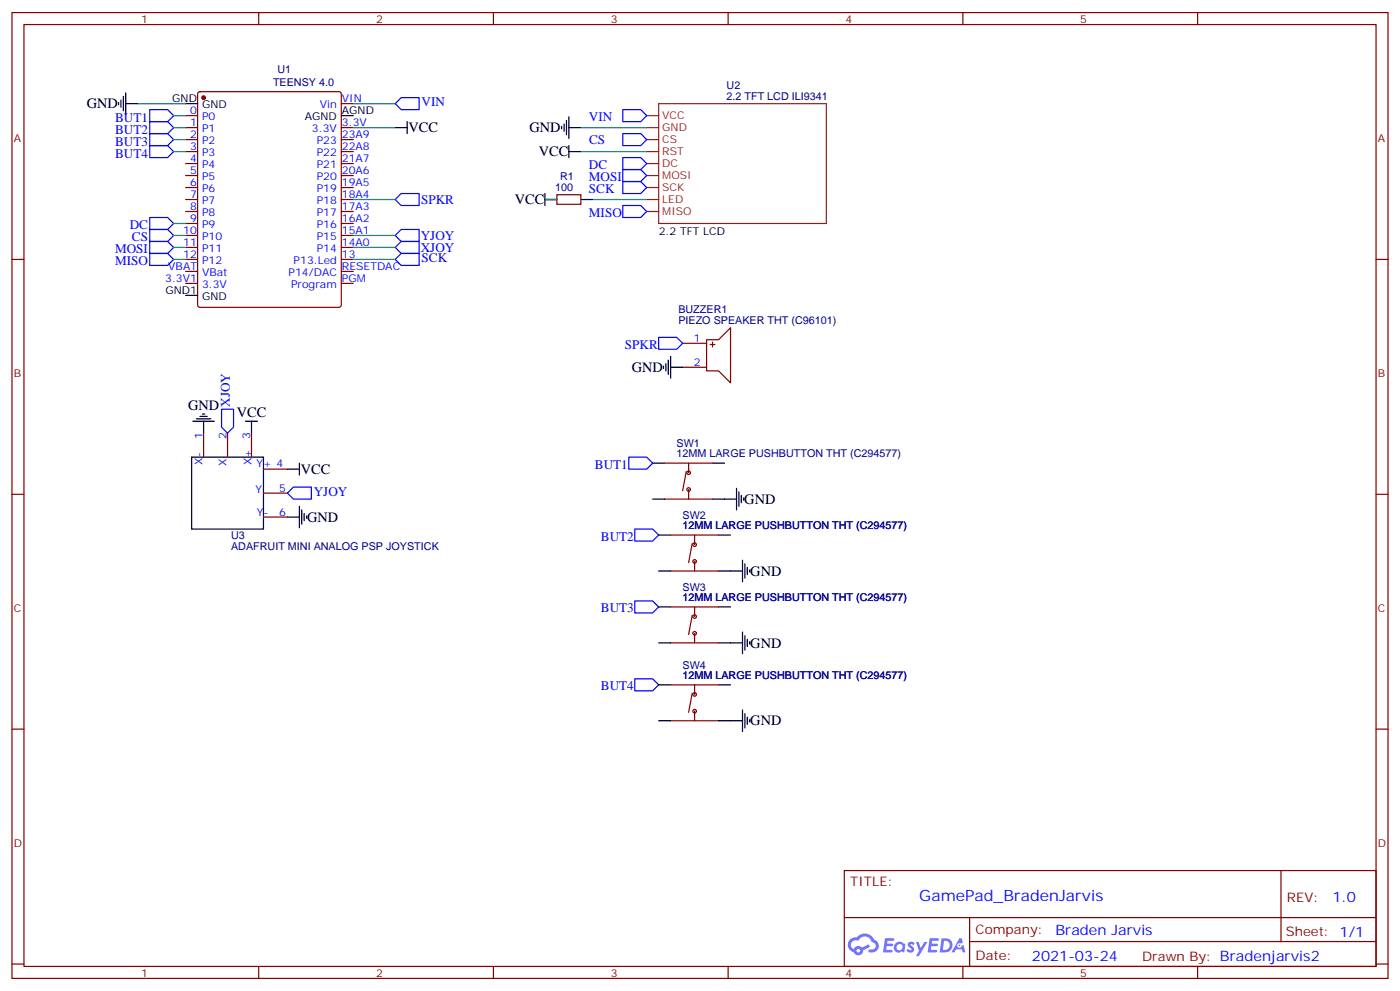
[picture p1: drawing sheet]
<svg xmlns="http://www.w3.org/2000/svg" width="412mm" height="292mm" viewBox="0 0 412 292" stroke-linecap="round" stroke-linejoin="round" font-family="sans-serif">
<g fill="none" stroke="#870000" stroke-width=".35">
<path d="M3.5 3.7h405.4v284.3h-405.4zM7.1 7.2h398.2v277.3h-398.2zM76.2 3.7v3.5M145.3 3.7v3.5M214.5 3.7v3.5M283.6 3.7v3.5M352.8 3.7v3.5M3.5 76.4h3.6M405.3 76.4h3.6M3.5 145.5h3.6M405.3 145.5h3.6M3.5 214.7h3.6"/>
<path d="M405.3 214.7h3.6M248.7 256.3h156.6v28.2h-156.6zM377.3 256.3v20.9M248.7 270.1h156.5M285.6 277.2h119.6M285.6 270.1v14.2M3.5 283.8h3.6M76.2 284.5v3.5M145.3 284.5v3.5M214.5 284.5v3.5M283.6 284.5v3.5M352.8 284.5v3.5"/>
<path d="M405.3 283.8h3.6"/>
</g>
<g fill="#5487ff">
<path d="M267.7 277.5a1.22 1.22 0 0 1 1.7 .2l-.4 .6a.47 .47 0 0 0-.3-.4 .47 .47 0 0 0-.5 .2l.1 .2a1.14 1.14 0 0 1 .8 1.8 1.14 1.14 0 0 1-1.9 0l-.2-.2 .5-.6 .7 .5a.29 .29 0 0 0 .3-.3 .29 .29 0 0 0-.2-.3 1.04 1.04 0 0 1-.6-1.7z"/>
<path d="M260.7 276.2h2.4l.3 .2-.2 .5-1.8 .1-.1 .8h1.5l.3 .4-.3 .4h-1.6l-.2 1.1h1.7l.2 .3-.2 .3-2.6 .1z"/>
<path d="M273.8 276.2h2.4l.3 .2-.1 .5-1.8 .1-.2 .8h1.6l.3 .4-.4 .4-1.6-.1-.1 1.1 1.7 .1 .2 .3-.2 .3-2.6 .1z"/>
<path d="M282.6 276.2h.7l.3 1.3-.6 .3a.69 .69 0 0 0-1 .3 .69 .69 0 0 0 .4 .9 .69 .69 0 0 0 .9-.6l.5-.2 .6 2.2h-.8l-.2-.9h-1.8l-.5 .9h-.8z"/>
<path d="M269.8 277.3h.8l.6 1.8 1.1-1.8h.9l-2.6 4.2h-.8l.9-1.5z"/>
<path d="M277.4 276.2l-.6 4.2h1.3a2.11 2.11 0 0 0 2.5-2.1 2.11 2.11 0 0 0-2.5-2.1zM278.1 277a1.39 1.39 0 0 1 1.7 1.4 1.39 1.39 0 0 1-1.8 1.2h-.3z"/>
<path d="M263.7 277.8a1.54 1.54 0 0 0-.1 2.2 1.54 1.54 0 0 0 2.2 .1l.6 .3 .3-2.3-.2-.3h-.4a1.49 1.49 0 0 0-2.4 0zM264 278.8a.94 .94 0 0 1 1.8 0 .94 .94 0 0 1-1.8 0z"/>
<path d="M250.4 276.6a2.18 2.18 0 0 0 1.1 3.7 1.44 1.44 0 0 0 1.6 .9 1.44 1.44 0 0 0 1.2-1.4l2-1.1-.5-.7-1.9 1a1.47 1.47 0 0 0-2.4 .4 1.39 1.39 0 0 1-.7-1.9 1.39 1.39 0 0 1 2-.5 2.12 2.12 0 0 1 2.2-1.3 2.12 2.12 0 0 1 1.9 1.7 1.14 1.14 0 0 1 1.1 1.4 1.14 1.14 0 0 1-1.7 .7 .43 .43 0 0 0-.5 .4 .43 .43 0 0 0 .4 .5 1.98 1.98 0 0 0 2.5-1.2 1.98 1.98 0 0 0-1.2-2.6 3.1 3.1 0 0 0-5.3-.6l-.9 .1zM252.3 279.9a.55 .55 0 0 1 1.1 0 .55 .55 0 0 1-1.1 0z"/>
<circle cx="282.6" cy="278.3" r=".26"/>
</g>
<g fill="none" stroke="#870000" stroke-width=".35">
<path d="M54.7 34h3.5M54.7 37.6h3.5M58.4 27.2l.5-.2h40.9l.7 .4v62.4l-.4 .6-41.2 .1-.6-.5-.1-62.3zM100.5 37.6h3.6M100.5 30.5h3.6M54.7 41.1h3.5M54.7 44.6h3.5M54.7 48.2h3.5M54.7 51.7h3.5M54.7 55.2h3.5M54.7 58.7h3.5M100.5 41.1h3.6"/>
<path d="M100.5 44.6h3.6M100.5 48.2h3.6M100.5 51.7h3.6M100.5 55.2h3.6M100.5 58.7h3.6M164 57.3h7.1v2.8h-7.1zM54.7 62.3h3.5M54.7 65.8h3.5M54.7 69.3h3.5M54.7 72.8h3.5M54.7 76.4h3.5M54.7 79.9h3.5"/>
<path d="M100.5 62.3h3.6M100.5 65.8h3.6M100.5 69.3h3.6M100.5 72.8h3.6M100.5 76.4h3.6M100.5 79.9h3.6M54.7 83.4h3.5M100.5 83.4h3.6M201.1 101.1h7M201.1 108.1h7M208.1 100h3.6l3.5-3.5v16.2l-3.5-3.5h-3.6zM209.2 101.4h1.4"/>
<path d="M209.9 100.7v1.4M60 127.5v7.1M67 127.5v7.1M74.1 127.5v7.1M77.6 138.1h7.1M195.8 136.3h14.1M202.1 138.8l-1 5.7M202.8 136.3v2.9M77.6 145.2h7.1M77.6 152.2h7.1M195.8 146.9h14.1M197.6 157.5h14.1"/>
<path d="M202.8 144.1v2.8M203.9 160l-1.1 5.6M204.6 157.5v2.8M197.6 168.1h14.1M197.6 178.7h14.1M204.6 165.3v2.8M204.6 178.7v2.8M197.6 189.3h14.1M203.9 181.2l-1.1 5.6M204.6 186.4v2.9M197.6 201.6h14.1M197.6 212.2h14.1"/>
<path d="M203.9 204.1l-1.1 5.6M204.6 201.6v2.8M204.6 209.4v2.8"/>
<circle cx="202.8" cy="139.2" r=".53"/>
<circle cx="202.8" cy="144.1" r=".53"/>
<circle cx="204.6" cy="165.3" r=".53"/>
<circle cx="204.6" cy="160.3" r=".53"/>
<circle cx="204.6" cy="181.5" r=".53"/>
<circle cx="204.6" cy="186.4" r=".53"/>
<circle cx="204.6" cy="209.4" r=".53"/>
<circle cx="204.6" cy="204.4" r=".53"/>
</g>
<circle cx="60" cy="28.8" r=".53" fill="#870000" stroke="#870000" stroke-width=".35"/>
<g fill="none" stroke="#000" stroke-width=".35">
<path d="M34.9 30.2v.7M35.6 29.5v2.1M36.3 28.4v4.2M37 30.5h3.6M37 27.3v6.4M54.7 30.5h3.5M100.5 34h3.6M116.4 37.6h3.5M119.9 35.8v3.5M165.5 37.2v.7M166.2 36.5v2.1M166.9 35.5v4.2"/>
<path d="M167.6 37.6h3.5M167.6 34.4v6.3M160.5 58.7h3.5M160.5 57v3.5M167.6 42.9v3.5M167.6 44.6h3.5M171.1 58.7h3.5M54.7 87h3.5M195.4 107.8v.7M196.1 107.1v2.1M196.8 106v4.2M197.6 108.1h3.5"/>
<path d="M197.6 105v6.3M56.4 134.6h21.2v21.2h-21.2zM56.8 124h6.3M57.9 123.3h4.2M58.9 122.6h2.1M59.6 121.9h.7M60 124v3.5M72.3 124h3.5M74.1 124v3.5M84.7 138.1h3.5M88.2 136.3v3.6M192.3 136.3h3.5"/>
<path d="M209.9 136.3h3.5M84.7 152.2h3.5M88.2 149v6.4M88.9 150.1v4.2M89.6 151.2v2.1M90.3 151.9v.7M192.3 146.9h3.5M194 157.5h3.6M209.9 146.9h7.1M211.7 157.5h3.5M217 143.8v6.3M217.7 144.8v4.2"/>
<path d="M218.4 145.9v2.1M219.1 146.6v.7M194 168.1h3.6M194 178.7h3.6M211.7 168.1h7M211.7 178.7h3.5M218.7 164.9v6.4M219.4 166v4.2M220.1 167v2.2M220.8 167.7v.8M194 189.3h3.6M211.7 189.3h7"/>
<path d="M218.7 186.1v6.3M219.4 187.1v4.3M220.1 188.2v2.1M220.8 188.9v.7M194 212.2h3.6M194 201.6h3.6M211.7 212.2h7M211.7 201.6h3.5M218.7 209v6.4M219.4 210.1v4.2M220.1 211.1v2.2M220.8 211.8v.7"/>
</g>
<path d="M190.5 37.6h3.5M190.5 34h3.5M194 30.5h49.4v35.3h-49.4zM190.5 58.7h3.5M190.5 55.2h3.5M190.5 51.7h3.5M190.5 48.2h3.5M190.5 44.6h3.5M190.5 41.1h3.5M190.5 62.3h3.5" fill="none" stroke="#8c2424" stroke-width=".35"/>
<g fill="none" stroke="#00f" stroke-width=".35">
<path d="M44.1 32.3h5.3l1.8 1.7-1.8 1.8h-5.3zM44.1 35.8h5.3l1.8 1.8-1.8 1.7h-5.3zM44.1 39.3h5.3l1.8 1.8-1.8 1.8h-5.3zM118.2 28.8h5.3v3.5h-5.3l-1.8-1.8zM183.4 32.3h5.3l1.8 1.7-1.8 1.8h-5.3zM183.4 39.3h5.3l1.8 1.8-1.8 1.8h-5.3zM44.1 42.9h5.3l1.8 1.7-1.8 1.8h-5.3zM116.4 58.7l1.8-1.7h5.3v3.5h-5.3zM183.4 46.4h5.3l1.8 1.8-1.8 1.7h-5.3zM183.4 49.9h5.3l1.8 1.8-1.8 1.7h-5.3zM183.4 53.4h5.3l1.8 1.8-1.8 1.8h-5.3zM44.1 64h5.3l1.8 1.8-1.8 1.8h-5.3z"/>
<path d="M44.1 67.6h5.3l1.8 1.7-1.8 1.8h-5.3zM44.1 71.1h5.3l1.8 1.7-1.8 1.8h-5.3zM44.1 74.6h5.3l1.8 1.8-1.8 1.7h-5.3zM116.4 69.3l1.8-1.7h5.3v3.5h-5.3zM116.4 72.8l1.8-1.7h5.3v3.5h-5.3zM116.4 76.4l1.8-1.8h5.3v3.5h-5.3zM183.4 60.5h5.3l1.8 1.8-1.8 1.7h-5.3zM194 99.3h5.3l1.8 1.8-1.8 1.7h-5.3zM65.3 120.5h3.5v5.3l-1.8 1.7-1.7-1.7zM185.2 134.6h5.3l1.8 1.7-1.8 1.8h-5.3zM84.7 145.2l1.7-1.8h5.3v3.5h-5.3zM187 155.8h5.3l1.7 1.7-1.7 1.8h-5.3z"/>
<path d="M187 176.9h5.3l1.7 1.8-1.7 1.7h-5.3zM187 199.8h5.3l1.7 1.8-1.7 1.8h-5.3z"/>
</g>
<g fill="none" stroke="#008700" stroke-width=".35">
<path d="M40.6 30.5h14.1M51.2 34h3.5M51.2 37.6h3.5M104.1 30.5h12.3M104.1 37.6h12.3M171.1 37.6h19.4M51.2 41.1h3.5M51.2 44.6h3.5M104.1 58.7h12.3M160.5 58.7h3.5M171.1 44.6h19.4M174.6 58.7h15.9"/>
<path d="M51.2 65.8h3.5M51.2 69.3h3.5M51.2 72.8h3.5M51.2 76.4h3.5M104.1 69.3h12.3M104.1 72.8h12.3M104.1 76.4h12.3"/>
</g>
<text font-size="4.6" fill="#00f" x="270.8" y="265.3">GamePad_BradenJarvis</text>
<g font-size="4.2">
<text x="25.6" y="31.9">GND</text>
<text x="120.3" y="39">VCC</text>
<text x="156" y="39">GND</text>
<text x="158.7" y="46">VCC</text>
<text x="151.6" y="60.1">VCC</text>
<text x="186.1" y="109.5">GND</text>
<text x="55.4" y="120.7">GND</text>
<text x="69.8" y="122.8">VCC</text>
<text x="88.6" y="139.5">VCC</text>
<text x="219.3" y="148.3">GND</text>
<text x="90.5" y="153.6">GND</text>
<text x="221" y="169.5">GND</text>
<text x="221" y="190.6">GND</text>
<text x="221" y="213.6">GND</text>
</g>
<g font-size="4.2" fill="#00f">
<text x="392.5" y="265.6">1.0</text>
<text x="310.9" y="275.1">Braden Jarvis</text>
<text x="304" y="282.9">2021-03-24</text>
</g>
<g font-size="3.9" fill="#00f">
<text x="33.9" y="35.8">BUT1</text>
<text x="124.2" y="31.2">VIN</text>
<text x="173.5" y="35.7">VIN</text>
<text x="33.9" y="39.3">BUT2</text>
<text x="33.9" y="42.9">BUT3</text>
<text x="33.9" y="46.4">BUT4</text>
<text x="173.5" y="42.3">CS</text>
<text x="173.5" y="49.8">DC</text>
<text x="173.5" y="53.3">MOSI</text>
<text x="173.5" y="56.8">SCK</text>
<text x="124" y="60">SPKR</text>
<text x="173.5" y="63.9">MISO</text>
<text x="38.2" y="67.6">DC</text>
<text x="38.9" y="71.1">CS</text>
<text x="124" y="70.6">YJOY</text>
<text x="33.9" y="74.6">MOSI</text>
<text x="124" y="74.1">XJOY</text>
<text x="124.2" y="77.1">SCK</text>
<text x="33.9" y="78.1">MISO</text>
<text x="184.1" y="102.7">SPKR</text>
<text x="67.7" y="119.8" transform="rotate(-90 67.7 119.8)">XJOY</text>
<text x="175.2" y="138">BUT1</text>
<text x="92.4" y="145.9">YJOY</text>
<text x="177" y="159.1">BUT2</text>
<text x="177" y="180.3">BUT3</text>
<text x="177" y="203.2">BUT4</text>
</g>
<g font-size="3.9" fill="#800">
<text x="250.5" y="260.9">TITLE:</text>
<text x="379.1" y="265.6">REV:</text>
<text x="287.4" y="275.1">Company:</text>
<text x="378.7" y="275.7">Sheet: 1/1</text>
<text x="287.4" y="282.8">Date:</text>
<text x="336.4" y="282.8">Drawn By: Bradenjarvis2</text>
</g>
<g font-size="3.2" fill="#800">
<text x="41.6" y="6.7">1</text>
<text x="110.8" y="6.7">2</text>
<text x="179.9" y="6.7">3</text>
<text x="249.1" y="6.7">4</text>
<text x="318.2" y="6.7">5</text>
<text x="4.1" y="41.8">A</text>
<text x="405.9" y="41.8">A</text>
<text x="4.1" y="110.9">B</text>
<text x="405.9" y="110.9">B</text>
<text x="4.1" y="180.1">C</text>
<text x="405.9" y="180.1">C</text>
<text x="4.1" y="249.2">D</text>
<text x="405.9" y="249.2">D</text>
<text x="41.6" y="287.5">1</text>
<text x="110.8" y="287.5">2</text>
<text x="179.9" y="287.5">3</text>
<text x="249.1" y="287.5">4</text>
<text x="318.2" y="287.5">5</text>
</g>
<g font-size="3.2" fill="#000080">
<text x="81.7" y="21.4">U1</text>
<text x="80.4" y="25.2">TEENSY 4.0</text>
<text x="214" y="29.5">2.2 TFT LCD ILI9341</text>
<text x="214" y="26.1">U2</text>
<text x="165" y="52.9">R1</text>
<text x="163.6" y="56.3">100</text>
<text x="199.8" y="95.4">PIEZO SPEAKER THT (C96101)</text>
<text x="199.8" y="92">BUZZER1</text>
<text x="199.3" y="131.6">SW1</text>
<text x="199.3" y="134.6">12MM LARGE PUSHBUTTON THT (C294577)</text>
<text x="201" y="155.8">12MM LARGE PUSHBUTTON THT (C294577)</text>
<text x="201" y="152.8">SW2</text>
<text x="68.1" y="161.9">ADAFRUIT MINI ANALOG PSP JOYSTICK</text>
<text x="68.1" y="158.5">U3</text>
<text x="201" y="174">SW3</text>
<text x="201" y="176.9">12MM LARGE PUSHBUTTON THT (C294577)</text>
<text x="201" y="196.9">SW4</text>
<text x="201" y="199.8">12MM LARGE PUSHBUTTON THT (C294577)</text>
</g>
<g font-size="3.2">
<text x="50.8" y="30.2">GND</text>
<text x="59.5" y="31.9">GND</text>
<text x="89.8" y="35.5">AGND</text>
<text x="100.7" y="33.7">AGND</text>
<text x="194" y="69.3">2.2 TFT LCD</text>
<text x="48.7" y="86.6">GND1</text>
<text x="59.5" y="88.4">GND</text>
</g>
<g font-size="3.2" fill="#00f">
<text x="56" y="33.7">0</text>
<text x="59.5" y="35.5">P0</text>
<text x="94.2" y="31.9">Vin</text>
<text x="100.7" y="30.2">VIN</text>
<text x="56" y="37.2">1</text>
<text x="56" y="40.7">2</text>
<text x="59.5" y="39">P1</text>
<text x="91.9" y="39">3.3V</text>
<text x="100.7" y="40.7">23A9</text>
<text x="100.7" y="37.2">3.3V</text>
<text x="56" y="44.3">3</text>
<text x="56" y="47.8">4</text>
<text x="59.5" y="42.5">P2</text>
<text x="59.5" y="46">P3</text>
<text x="93.3" y="46">P22</text>
<text x="93.3" y="42.5">P23</text>
<text x="100.7" y="47.8">21A7</text>
<text x="100.7" y="44.3">22A8</text>
<text x="56" y="51.3">5</text>
<text x="59.5" y="49.6">P4</text>
<text x="59.5" y="53.1">P5</text>
<text x="93.3" y="53.1">P20</text>
<text x="93.3" y="49.6">P21</text>
<text x="100.7" y="51.3">20A6</text>
<text x="56" y="54.9">6</text>
<text x="56" y="58.4">7</text>
<text x="59.5" y="56.6">P6</text>
<text x="93.3" y="56.6">P19</text>
<text x="100.7" y="58.4">18A4</text>
<text x="100.7" y="54.9">19A5</text>
<text x="56" y="61.9">8</text>
<text x="56" y="65.4">9</text>
<text x="59.5" y="60.1">P7</text>
<text x="59.5" y="63.7">P8</text>
<text x="93.3" y="63.7">P17</text>
<text x="93.3" y="60.1">P18</text>
<text x="100.7" y="65.4">16A2</text>
<text x="100.7" y="61.9">17A3</text>
<text x="54" y="69">10</text>
<text x="59.5" y="67.2">P9</text>
<text x="59.5" y="70.7">P10</text>
<text x="93.3" y="70.7">P15</text>
<text x="93.3" y="67.2">P16</text>
<text x="100.7" y="69">15A1</text>
<text x="54" y="72.5">11</text>
<text x="54" y="76">12</text>
<text x="59.5" y="74.3">P11</text>
<text x="59.5" y="77.8">P12</text>
<text x="86.5" y="77.8">P13.Led</text>
<text x="93.3" y="74.3">P14</text>
<text x="100.7" y="76">13</text>
<text x="100.7" y="72.5">14A0</text>
<text x="48.7" y="83.1">3.3V1</text>
<text x="49.6" y="79.6">VBAT</text>
<text x="59.5" y="81.3">VBat</text>
<text x="85" y="81.3">P14/DAC</text>
<text x="100.7" y="83.1">PGM</text>
<text x="100.7" y="79.6">RESETDAC</text>
<text x="59.5" y="84.8">3.3V</text>
<text x="85.7" y="84.8">Program</text>
<text x="204.4" y="100.7">1</text>
<text x="204.4" y="107.8">2</text>
<text x="59.6" y="129.3" transform="rotate(-90 59.6 129.3)">1</text>
<text x="66.7" y="129.3" transform="rotate(-90 66.7 129.3)">2</text>
<text x="73.7" y="129.3" transform="rotate(-90 73.7 129.3)">3</text>
<text x="59.6" y="136.8" transform="rotate(-90 59.6 136.8)">X-</text>
<text x="66.7" y="137.1" transform="rotate(-90 66.7 137.1)">X</text>
<text x="74.1" y="136.9" transform="rotate(-90 74.1 136.9)">X+</text>
<text x="75.5" y="137.4">Y+ 4</text>
<text x="75.3" y="145.2">Y</text>
<text x="82.2" y="144.8">5</text>
<text x="75.6" y="151.9">Y-</text>
<text x="82.2" y="151.9">6</text>
</g>
<g font-size="3.2" fill="#8d2323">
<text x="195.1" y="35.1">VCC</text>
<text x="195.1" y="38.6">GND</text>
<text x="195.1" y="45.7">RST</text>
<text x="195.1" y="42.2">CS</text>
<text x="195.1" y="52.7">MOSI</text>
<text x="195.1" y="49.2">DC</text>
<text x="195.1" y="59.8">LED</text>
<text x="195.1" y="56.3">SCK</text>
<text x="195.1" y="63.3">MISO</text>
</g>
</svg>
